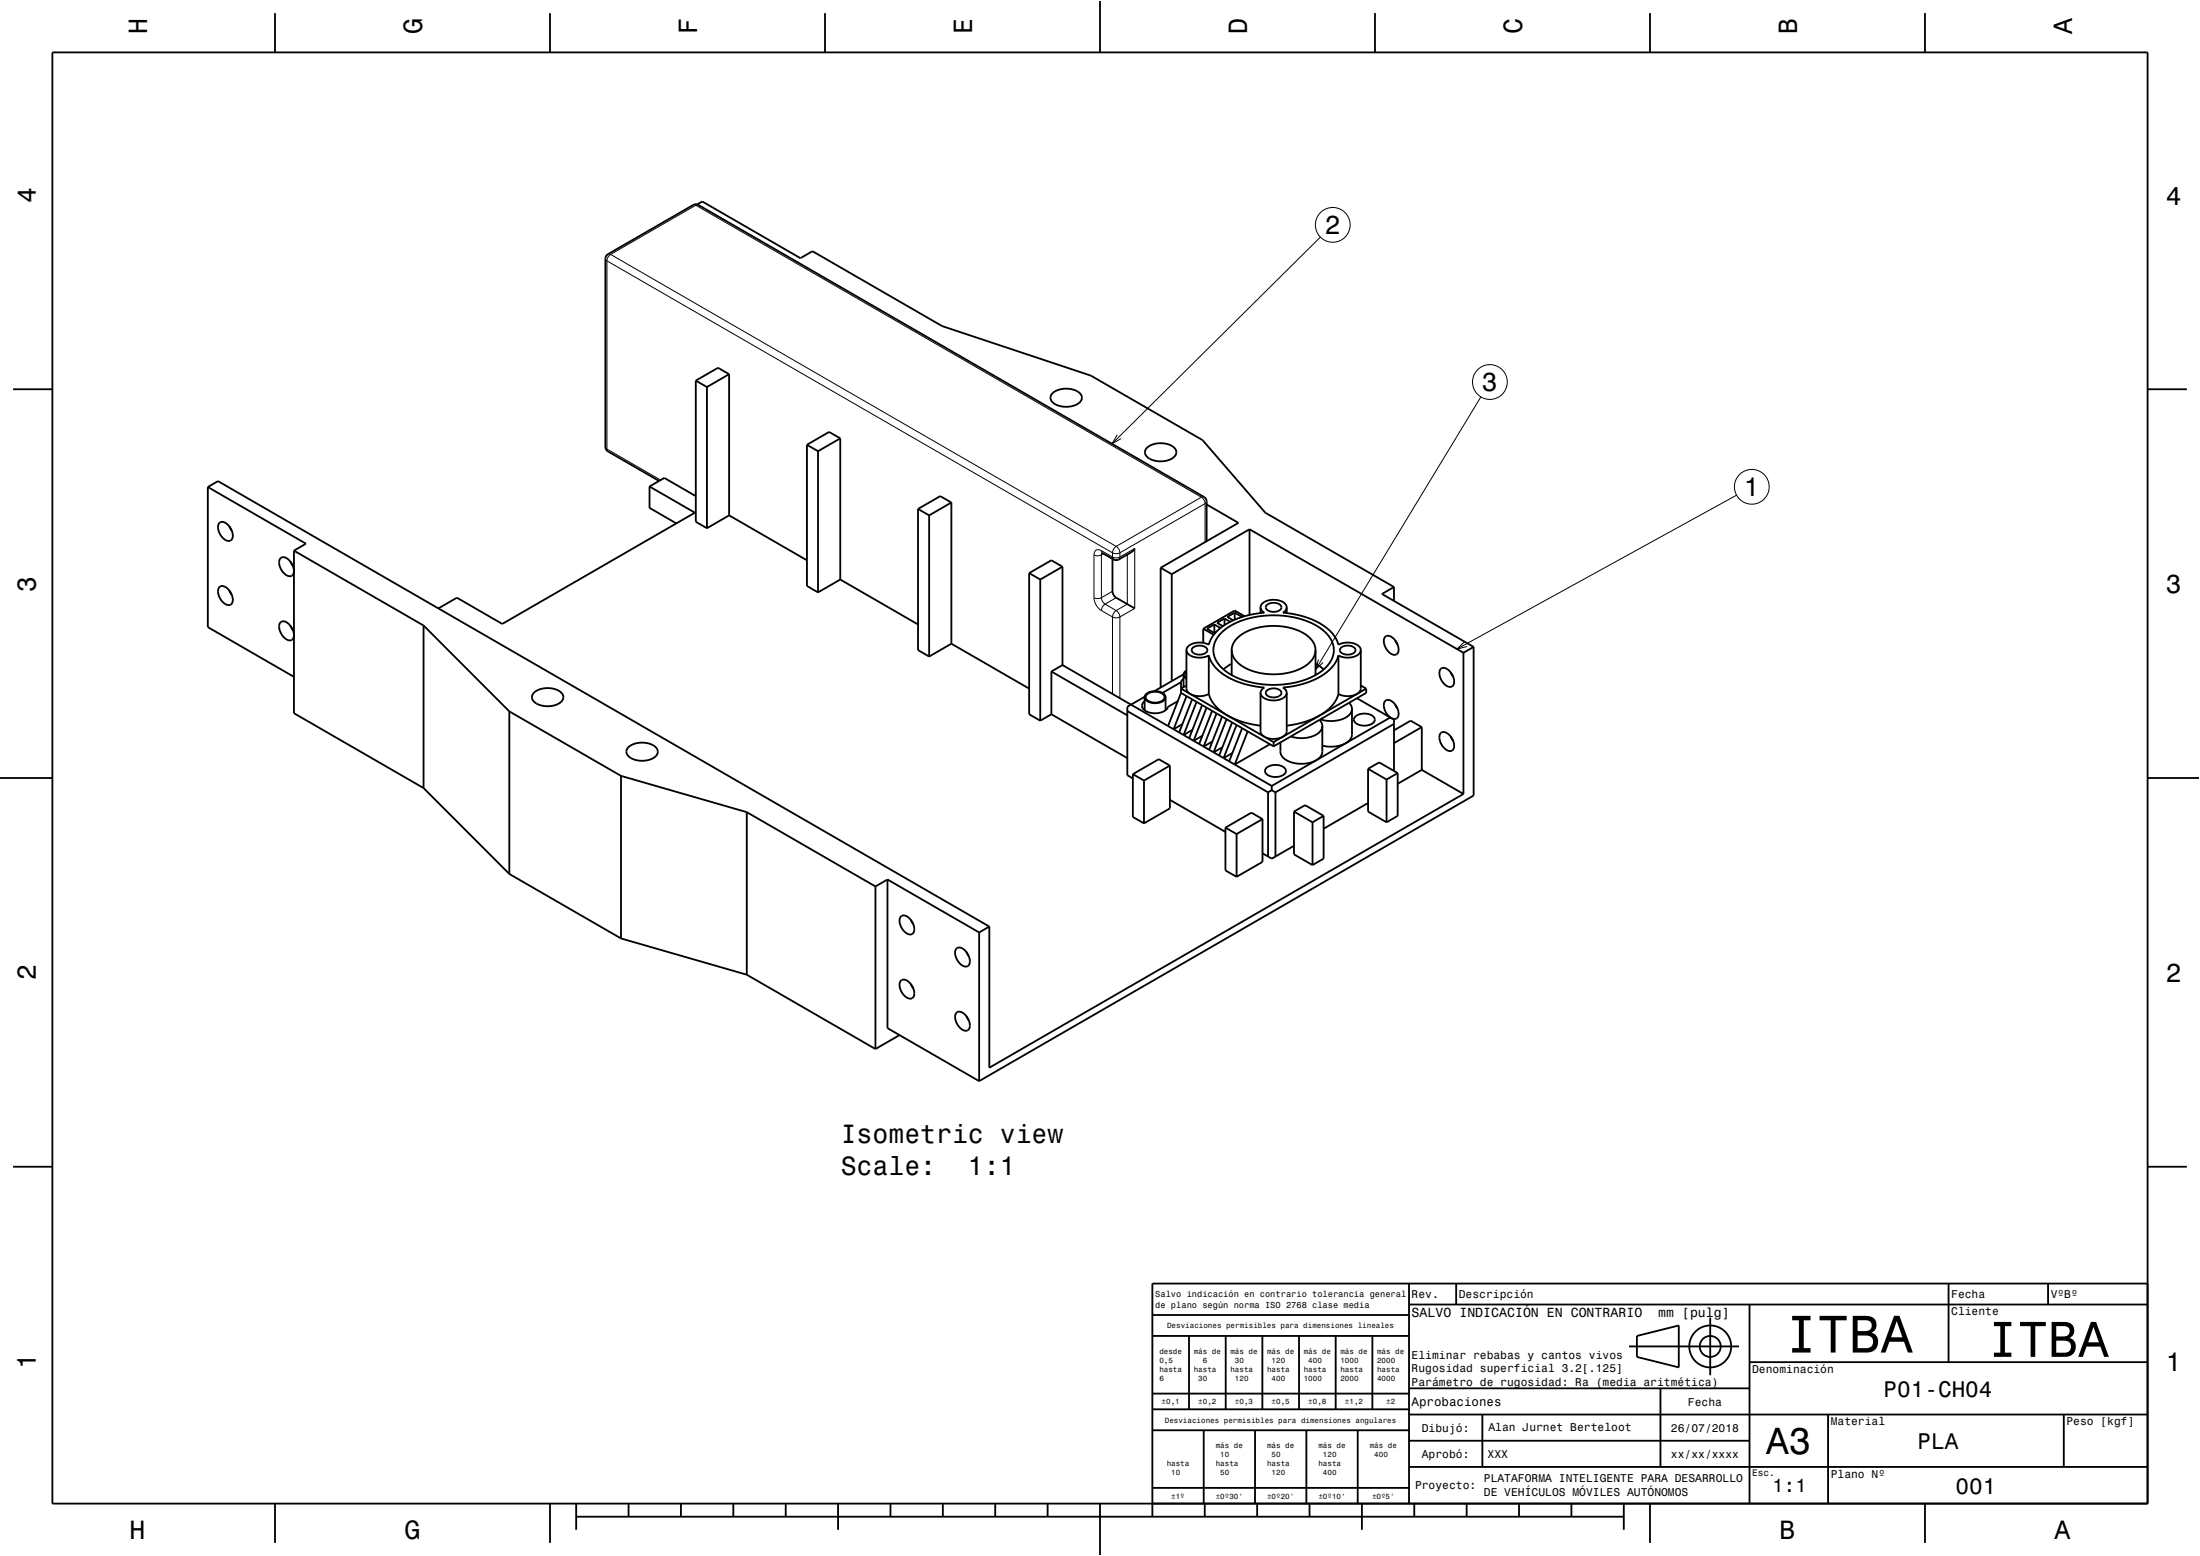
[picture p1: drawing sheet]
<svg xmlns="http://www.w3.org/2000/svg" width="420mm" height="297mm" viewBox="0 0 420 297" stroke-linecap="round" stroke-linejoin="round" font-family="sans-serif">
<g fill="none" stroke="#000" stroke-width=".19">
<path d="M132.3 39.1l.5 .1M132.8 39.2l-16.2 9.4M132.8 39.2l96.6 55.7M133.3 39.1l-.5 .1M115.6 49.4l.3 .4M115.9 49.8l96.5 55.7M115.9 49.8v35.9M116.1 48.5l.5 .1M116.6 48.6l-.5 .5-.2 .7M116.6 48.6l96.5 55.7M252.1 45.3l-39.8 39.4M282.7 75.8l-31.6 52"/>
<path d="M115.6 85.3l.3 .4M115.9 85.7l.2 .5M115.9 85.7l10.2 5.9M213.3 83l-1 1.7 1.7-1M229.4 94.9l.5 .6 .2 .6M229.4 94.9l-16.3 9.4M229.9 94.9h-.5M230.1 96.1v7.4M230.1 96.1l-16.3 9.4M230.4 95.7l-.3 .4M331.5 94.5l-53.4 29.4M208.9 105.9l.6 .2 .8-.2"/>
<path d="M208.9 114.1l.6 .2 .8-.2M208.9 114.1a3.1 3.1 0 0 0 1.4 2.4M208.9 105.9v8.2M210.3 114.1l.2 .7 .5 .5M210.3 105.1l.2 .5M210.3 105.1a.86 .86 0 0 0-1-.1 .86 .86 0 0 0-.4 .9M210.3 105.9v8.2M210.3 116.5l2.1 1.3M210.3 105.1l2.1 1.2M210.4 105.5l-.1 .4M210.7 105.7l-.4 .2M211 115.3l-.5 .5-.2 .7"/>
<path d="M211 115.3l2.1 1.2M212.4 106.3l.2 .5M212.4 106.3l.7 .2 .7-.2M212.4 105.5l.7 .2 .7-.2M212.4 117.8l.7 .1 .7-.1M212.4 112.9l-2.1 1.2M212.4 105.5v.8M212.4 117.8v14.7M213.1 116.5l-.5 .5-.2 .8M213.1 104.3l.5 .6 .2 .6M213.1 104.3l-.5 .5-.2 .7M213.1 116.5l.5 .6 .2 .7"/>
<path d="M213.1 114.1l-2.1 1.2M213.8 106.3l-.2 .5M213.8 106.3l2.8-1.6v11.4l-2.8 1.7M213.8 105.5v.8M213.8 117.8v15.5M215.2 105.9v9.4l-2.1 1.2M251.7 125.9l-.6 1.9 1.5-1.4M279.6 122.5l-1.5 1.4 2-.5"/>
<circle cx="254.4" cy="42.9" r="3.3"/>
<circle cx="284.4" cy="72.9" r="3.3"/>
<circle cx="334.4" cy="92.9" r="3.3"/>
</g>
<g fill="none" stroke="#000" stroke-width=".35">
<path d="M10 10h400v277h-400zM52.5 2.5v7.5M105 2.5v7.5M157.5 2.5v7.5M210 0v10M262.5 2.5v7.5M315 2.5v7.5M367.5 2.5v7.5M133.1 39l1-.5 18.7 10.8 2.3-1.3 24.8 14.2 28.3 9.5 21.4 12.3 12 13.9 24.5 14.1M2.5 74.3h7.5M132.8 72.7v26.9l2.2 1.2M132.8 72.7l2.2 1.2"/>
<path d="M135 73.9v26.9M139.2 71.4l-2.1-1.2-4.3 2.5M139.2 71.4l-4.2 2.5M139.2 71.4v27M200.9 75a4.1 4.1 0 0 1 5.5 .3 1.44 1.44 0 0 1-1.2 2.1 4.1 4.1 0 0 1-4.5-.9l-.1-.8zM410 74.3h7.5M39.7 93l1.9-1.2 147.3 85.1M39.7 93v26.7l16.4 9.5M39.7 93l18.7 10.8-2.3 1.3M41.9 99.8a1.3 1.3 0 0 1 1.8 .6l.1 .2a1.94 1.94 0 0 1 .2 2.6 2 2 0 0 1-2.2-1.7 1.64 1.64 0 0 1 .1-1.7zM124 92.9l8.7 5-36.8 21.2-8.7-5-3.5 2M124 92.9l2.8-1.7 6 3.5"/>
<path d="M124 92.9v4l5.1 3M125.8 91.8l-9.7-5.6-.5-.6v-36.3l.1-.4 .4-.4 16.2-9.4 .6-.1 .4 .1 96.6 55.8 .3 .3 .2 .5v7.6M139.2 98.4l14.9 8.5M139.2 98.4l-4.2 2.4M154.1 84.9v26.9l2.1 1.3M154.1 84.9l2.1 1.2M156.2 86.1v27M160.4 83.7l-2.1-1.3-4.2 2.5M160.4 83.7l-4.2 2.4M160.4 83.7v26.9M175.3 97.1v27l2.1 1.2M175.3 97.1l2.1 1.3"/>
<path d="M177.4 98.4v26.9M181.6 95.9l-2.1-1.2-4.2 2.4M181.6 95.9l-4.2 2.5M181.6 95.9v27M219 85.4a4.2 4.2 0 0 1 5.4 .4 1.39 1.39 0 0 1-1.1 1.9 3.9 3.9 0 0 1-4.6-.9 1.14 1.14 0 0 1 .3-1.4zM230.4 96.3l6 3.5-14.8 8.6M41.9 112a1.3 1.3 0 0 1 1.8 .6l.1 .2a1.94 1.94 0 0 1 .2 2.6 1.92 1.92 0 0 1-2.1-1.4l-.1-.3a1.65 1.65 0 0 1 .1-1.7zM43.8 112.7l.4 .8M43.8 100.5l.4 .8M53.6 118.8a1.4 1.4 0 0 1 1.9 .7 1.98 1.98 0 0 1 .2 2.6 1.99 1.99 0 0 1-2.2-1.6 1.65 1.65 0 0 1 .1-1.7zM55.4 119.4l.5 .9M55.4 107.2l.5 .8"/>
<path d="M56.1 109a2.7 2.7 0 0 0-2.1-2.7 1.37 1.37 0 0 0-.4 2.2 1.92 1.92 0 0 0 2.1 1.4l.3-.3 .1-.6M56.1 105.1l24.8 14.3M56.1 105.1v31l24.8 14.3M80.9 119.4l16.3 16.4M80.9 119.4v31M160.4 110.6l14.9 8.6M160.4 110.6l-4.2 2.5M196.5 109.4v26.9l2.1 1.3M196.5 109.4l2.1 1.2M198.6 110.6v27M202.8 108.2l-2.1-1.3-4.2 2.5M202.8 108.2v18.7"/>
<path d="M202.8 108.2l-4.2 2.4M212.4 106.7l.1 6.6 .5 .8 3.6 2M216.6 104.7l-.7 .7-2.6 1.5-.7-.1-2.3-1.3M221.6 108.4l2.1 1.2M221.6 108.4v22.8M223.7 109.6v20.4M231.8 119.2l-1.4 .8 1.4 .8M231.8 119.2l1.2 .7M231.8 119.2v1.6M233.8 118.1l-1.4 .8 1.1 .6M233.8 118.1l1.1 .6M233.8 118.1v1.2"/>
<path d="M235.7 116.9l-1.4 .9 1.1 .6M235.7 116.9l1.4 .9M235.7 116.9v1.4M237.6 117.6l-1.9-1.1-6 3.5M238.5 101l40.9 23.6M238.5 101l-14.8 8.6M238.5 101v16.4M240.6 115.9a1.25 1.25 0 0 0 .8 1l-2.7 .4-2.4 .8-2.3 1.1-1.6 1.2a5.6 5.6 0 0 0-1.6 2.7 3.4 3.4 0 0 0-4.2 .6l-.1 .4M240.6 115.9a2.26 2.26 0 0 1 2.7-1.4l1 .1a1.65 1.65 0 0 1 1.3 1.3M240.6 115.9v1.1M241.8 115.5a1.97 1.97 0 0 1 2.8 .3 1.34 1.34 0 0 1-1.8 1 .88 .88 0 0 1-.9-.3 .88 .88 0 0 1-.1-1zM245.6 115.9a1.24 1.24 0 0 1-.7 1l3 .5 2.4 .8 2.2 1.1 1.6 1.3a5.5 5.5 0 0 1 1.4 2.5 3.5 3.5 0 0 1 4.2 .6l.1 .4"/>
<path d="M245.6 115.9v1.1M266.1 112l-2.3 1.4 17.5 10.1M266.1 112v2.7M97.2 135.8l21.4 12.3M97.2 135.8v31M102 132.2a4.2 4.2 0 0 1 5.4 .3 1.4 1.4 0 0 1-1.1 2 4.1 4.1 0 0 1-4.6-.9 1.13 1.13 0 0 1 .3-1.4zM181.6 122.9l14.9 8.5M181.6 122.9l-4.2 2.4M200.7 128.2l14.5 8.3M200.7 128.2v8.1M200.7 136.3l14.5 8.4M200.7 136.3l-2.1 1.3"/>
<path d="M202.8 126.9l22.3 12.9M202.8 126.9l-2.1 1.3M215.2 135.7l26.9 15.5M218.5 133.1a2.01 2.01 0 0 0 2.6 1.1 1.46 1.46 0 0 0 1.4-1.1M218.5 133.1a1.81 1.81 0 0 1 2.2-1.2 1.69 1.69 0 0 1 1.8 1.2M218.5 133.1v2.5M218.5 133l-3.3 1.9v13.1l1.1 .6M218.9 132.6a2.34 2.34 0 0 1 3.4 .3 1.34 1.34 0 0 1-1.6 1.2 1.59 1.59 0 0 1-2-1.1zM222.5 133.1v2.5M224.8 133.8l-1.8 1.1a2.99 2.99 0 0 1-3.8 1 1.18 1.18 0 0 1-.9-1.8l.2-.3M225.1 139.8l.9 .5M225.5 132.3l1 .6"/>
<path d="M225.5 130.2v2.1M225.5 132.3l-2.5 6.3M225.5 130.2l-3.6 2.1M225.9 129.6l-.4 .6M225.9 128.8l.2 .4 .4 .4M225.9 128.8v2.4M225.9 128.7l-5.5 3.2M226.5 124.1a2.21 2.21 0 0 0 2.5 1.4l1-.1 .8-.3M226.5 124.1v7.3a2.23 2.23 0 0 0 2.6 1.5l.9-.1 .8-.3M226.5 128.2a.72 .72 0 0 0 0 1.2M226.5 128l-.4 .3-.2 .5M226.5 130.8l-1 .6 17.6 10.2"/>
<path d="M226.5 132.9l1.9 1.1M226.5 132.9l-2.4 6.3 1.6-1M227.6 133.5l-2.5 6.3M227.6 139.3l-1.6 1M227.7 123.7a1.97 1.97 0 0 1 2.8 .2 1 1 0 0 1-1.2 1 1.32 1.32 0 0 1-1.8-.9zM228.4 134l1.1 .6M228.4 134l-2.4 6.3M229.5 134.6l2.8 1.6M229.5 134.6l-2.5 6.3M229.7 120l2 1.2M229.7 120v2.7M230.3 135.1l-2.4 6.3 1.7-1"/>
<path d="M230.8 125.1a8.3 8.3 0 0 0 5.6 5.1l2.5 .7 2.5 .3a1.25 1.25 0 0 0-.8 1.1M230.8 132.5a8.3 8.3 0 0 0 5.6 5l2 .6 2.2 .4M230.8 125.1v7.4M231.4 135.7l-2.5 6.3M232.2 120.6l-.4 .2M232.3 136.2l1 .6M232.3 136.2l-2.5 6.3 1.7-1M233.2 120.8l1.8-1.4 2-.9 2.5-.7 2.7-.3 3 .1 2.4 .4 2.4 .7 2.1 1.2a4.7 4.7 0 0 1 2.2 5.8 9.7 9.7 0 0 1-7.1 4.6l-3.4 .4-3.7-.2-3.2-.8-1.5-.7-1.2-.8a4.7 4.7 0 0 1-2.2-5.7l.4-.8zM233.3 136.8l.9 .5M233.3 136.8l-2.5 6.3M234.2 137.3l1 .6M234.2 137.3l-2.5 6.3"/>
<path d="M235.1 126.7l-1.5 1.1M235.1 124.1a4.6 4.6 0 0 0 3.5 3.8 12 12 0 0 0 11.2-1.3 3.4 3.4 0 0 0 1.3-2.5M235.1 124.1a4.6 4.6 0 0 1 3.4-3.8 12.1 12.1 0 0 1 11.3 1.2 3.5 3.5 0 0 1 1.3 2.6M235.1 124.1v4.8M235.2 137.9l7.9 4.6M235.2 137.9l-2.4 6.3M236.1 138.4l-2.5 6.3 1.7-1M237.1 139l-2.4 6.3M238.2 139.6l-2.5 6.3 6.7-3.8M240.6 132.3v7.3a2.22 2.22 0 0 0 2.6 1.4 2.17 2.17 0 0 0 2.4-1.4v-7.3M240.6 132.3a2.25 2.25 0 0 0 2.6 1.4 2.19 2.19 0 0 0 2.4-1.4M241.8 131.9a1.97 1.97 0 0 1 2.8 .2 1.25 1.25 0 0 1-1.6 1 1.05 1.05 0 0 1-1.3-1.1z"/>
<path d="M251.1 126.7l1.6 1.1M251.1 124.1v4.8M251.9 137.4l.4 .6 .1 .6M251.9 137.4l-5.5 3.2M252.1 137.3l-.2 .1M252.4 138.6a2.8 2.8 0 0 1-2.6 2.2l-1.7 .1-1.7-.3M252.4 138.6v5.1l-.4 .8-.7 .6M255.5 125.1v.1a8.3 8.3 0 0 1-5.7 5l-2.5 .7-2.4 .3a1.25 1.25 0 0 1 .7 1.1M255.5 132.5a8.5 8.5 0 0 1-5.9 5.1l-2 .6-2 .3M255.5 125.1v7.4M256 123.7a1.97 1.97 0 0 1 2.8 .2 1.34 1.34 0 0 1-1.9 1 .9 .9 0 0 1-1-1.1zM257.6 134.1l.4 .6 .1 .6"/>
<path d="M257.6 134.1l-5.5 3.2M258.1 135.3v4.9a2.86 2.86 0 0 1-2.7 2.2l-1.5 .1-1.5-.2M258.1 135.3a2.81 2.81 0 0 1-2.7 2.2l-1.7 .1-1.6-.3M258.7 136.8a2.72 2.72 0 0 1 3.7 .3 1.1 1.1 0 0 1-1.1 1.3 2.39 2.39 0 0 1-2.8-.9v-.3zM259.1 133.3l6.3 3.7M259.8 124.1a2.17 2.17 0 0 1-2.5 1.4l-1-.1-.8-.3M259.8 124.1v7.3a2.17 2.17 0 0 1-2.5 1.5l-1-.1-.8-.3M259.8 130.8l1 .6M260.8 131.4l-17.7 10.2M260.8 131.4v.9l-3.2 1.8M264.5 133.8a1.29 1.29 0 0 1 1.8 .6 2.23 2.23 0 0 1 .4 2.7 1.4 1.4 0 0 1-1.9-.8 2.11 2.11 0 0 1-.3-2.5zM264.5 121.5a1.29 1.29 0 0 1 1.8 .6 2.23 2.23 0 0 1 .4 2.7 1.49 1.49 0 0 1-2-.9l-.3-.7a1.65 1.65 0 0 1 .1-1.7z"/>
<path d="M265.4 137l.7 .4v9.8M265.4 137l-14.1 8.1M266.1 138.2l-22.6 13M266.3 134.5l.5 .8M266.3 122.2l.5 .8M271.4 138.8v8.2M271.4 138.8l-5.3 3M271.4 138.8l-2.1-1.2-3.2 1.8M275.1 139.9a1.3 1.3 0 0 1 1.8 .6l.1 .2a1.94 1.94 0 0 1 .2 2.6 1.92 1.92 0 0 1-2.1-1.5l-.1-.2a1.64 1.64 0 0 1 .1-1.7zM275.1 127.6a1.29 1.29 0 0 1 1.8 .6l.1 .2a1.94 1.94 0 0 1 .2 2.6 1.99 1.99 0 0 1-2.2-1.6 1.65 1.65 0 0 1 .1-1.8zM276.9 128.3l.5 .8M279.4 124.6v26.9"/>
<path d="M281.3 123.5v28.3l-94.4 54.6M281.3 123.5l-1.9 1.1M0 148.5h10M80.9 150.4l16.3 16.4M118.6 148.1l24 6.9M118.6 148.1v31M120 142.6a4.2 4.2 0 0 1 5.4 .3 1.4 1.4 0 0 1-1 2 4.1 4.1 0 0 1-4.7-.9 1.13 1.13 0 0 1 .3-1.4zM142.6 155l24.5 14.2M142.6 155v31M216.3 147.8l2.1 1.2M216.3 147.8v8.1l2.1 1.3M218.4 149v8.2"/>
<path d="M223.3 146.1v8.2l-4.9 2.9M223.3 146.1l-4.9 2.9M223.3 146.1l-2.1-1.2-4.9 2.9M223.3 152.7l10.7 6.1M226 140.3l5.7 3.3M231.7 143.6l1.1 .6M232.8 144.2l10 5.8M233.4 142.6l-1.7 1M234 158l2.1 1.2M234 158v8.1l2.1 1.3M236.1 159.2v8.2M241 156.3v8.2l-4.9 2.9"/>
<path d="M241 156.3l-4.9 2.9M241 156.3l-2.1-1.2-4.9 2.9M241.8 146.6a2.71 2.71 0 0 1 3.6 .3 1.1 1.1 0 0 1-1.1 1.3l-.2 .1a2.1 2.1 0 0 1-2.6-1.1zM242.1 151.2v12.3M242.8 150.8l.7 .4M242.8 150v.8M242.8 150.8l-.7 .4M243.1 141.6v.9M243.5 151.2v12.3M244.5 141.7v1.8a2.86 2.86 0 0 0 2.7 2.2 6.2 6.2 0 0 0 4.1-.6M246.4 140.6l-3.3 1.9M247 154.9l2.2-1.2 3.5 2"/>
<path d="M247 154.9v8.2l3.6 2M247 154.9l3.6 2.1M250.6 157v8.1M251.3 145.1l-8.5 4.9M252.7 155.7l-2.1 1.3M252.7 155.7v8.2l-2.1 1.2M261.2 146.7l2.1-1.2 3.5 2.1M261.2 146.7l3.5 2.1M261.2 146.7v8.2l3.5 2.1M261.2 153.3l-8.5 4.9M264.7 148.8v8.2M266.8 147.6v8.1l-2.1 1.3"/>
<path d="M266.8 147.6l-2.1 1.2M271.4 147l-4.6 2.6M271.4 147l8 4.5M276.9 140.6l.5 .8M279.4 151.5l-90.5 52.3v-26.9M410 148.5h10M97.2 166.8l21.4 12.3M118.6 179.1l24 6.9M167.1 169.2v31M169.4 167.9l-2.3 1.3M169.4 167.9l17.5 10.1M169.4 167.9v28.3l17.5 10.2"/>
<path d="M172 174.9a1.4 1.4 0 0 1 1.9 .7 1.99 1.99 0 0 1 .2 2.7 1.81 1.81 0 0 1-2-1.3 1.9 1.9 0 0 1-.1-2.1zM173.9 175.6l.4 .8M186.9 178v28.4M188.9 176.9l-2 1.1M241 162.9l1.1 .6M242.1 163.5l.7 .4 .7-.4M247 161.4l-3.5 2.1M142.6 186l24.5 14.2M171.7 197.6l-4.6 2.6M172 187.2a1.4 1.4 0 0 1 1.9 .7 1.99 1.99 0 0 1 .2 2.6 1.8 1.8 0 0 1-2-1.3 1.9 1.9 0 0 1-.1-2zM173.9 187.8l.4 .8M182.6 193.3a1.4 1.4 0 0 1 1.9 .7 1.99 1.99 0 0 1 .2 2.7 1.79 1.79 0 0 1-2-1.3 1.9 1.9 0 0 1-.1-2.1z"/>
<path d="M182.6 181a1.4 1.4 0 0 1 1.9 .7 1.99 1.99 0 0 1 .2 2.7 1.8 1.8 0 0 1-2-1.3 1.9 1.9 0 0 1-.1-2.1zM184.5 194l.5 .8M184.5 181.7l.5 .8M2.5 222.7h7.5M410 222.7h7.5M220 255h49M220 251h49M227 255v14M234 255v14M241 255v14M248 255v14M255 255v14"/>
<path d="M262 255v14M269 245v42M269 249h141M278 245v4M311 257h21M312.5 255l8-2v8l-8-2zM326.5 251.5v11M334 249v38M372 245v15M391 245v4M410 245h-190v44.5M220 273h49"/>
<path d="M220 269h49M220 266h49M229.8 273v14M239.6 273v14M249.4 273v14M259.2 273v14M269 280h141M269 275h65M269 270h141M269 265h65M283 270v10M317 265v15"/>
<path d="M334 260h76M349 270v17M394 270v10M52.5 287v7.5M105 287v7.5M110 289.5h200M110 287v5M120 287v2.5M130 287v2.5M140 287v2.5M150 287v2.5M160 287v5"/>
<path d="M170 287v2.5M180 287v2.5M190 287v2.5M200 287v2.5M210 287v10M220 284h49M230 287v2.5M240 287v2.5M250 287v2.5M260 287v5M270 287v2.5M280 287v2.5"/>
<path d="M290 287v2.5M300 287v2.5M310 287v5M315 287v7.5M367.5 287v7.5"/>
<circle cx="326.5" cy="257" r="2"/>
<circle cx="326.5" cy="257" r="4"/>
</g>
<path d="M0 0h420v297h-420" fill="none" stroke="#fff" stroke-width=".19"/>
<text font-size="10.1" x="340.9" y="258.2">ITBA</text>
<text font-size="9.6" x="379.4" y="259">ITBA</text>
<text font-size="7.2" x="337.2" y="277.6">A3</text>
<g font-size="5">
<text x="28.1" y="6.5" transform="rotate(-90 28.1 6.5)">H</text>
<text x="80.6" y="6.5" transform="rotate(-90 80.6 6.5)">G</text>
<text x="133.1" y="6.5" transform="rotate(-90 133.1 6.5)">F</text>
<text x="185.6" y="6.5" transform="rotate(-90 185.6 6.5)">E</text>
<text x="238.1" y="6.5" transform="rotate(-90 238.1 6.5)">D</text>
<text x="290.6" y="6.5" transform="rotate(-90 290.6 6.5)">C</text>
<text x="343.1" y="6.5" transform="rotate(-90 343.1 6.5)">B</text>
<text x="395.6" y="6.5" transform="rotate(-90 395.6 6.5)">A</text>
<text x="6.8" y="38.7" transform="rotate(-90 6.8 38.7)">4</text>
<text x="413.5" y="39">4</text>
<text x="252.9" y="44.7">2</text>
<text x="282.9" y="74.7">3</text>
<text x="332.9" y="94.7">1</text>
<text x="6.8" y="112.9" transform="rotate(-90 6.8 112.9)">3</text>
<text x="413.5" y="113.2">3</text>
<text x="6.8" y="187.1" transform="rotate(-90 6.8 187.1)">2</text>
<text x="413.5" y="187.4">2</text>
<text x="160.5" y="218.2">Isometric view</text>
<text x="160.5" y="224.3">Scale:</text>
<text x="184.8" y="224.3">1:1</text>
<text x="6.8" y="261.3" transform="rotate(-90 6.8 261.3)">1</text>
<text x="413.5" y="261.6">1</text>
<text x="24.7" y="293.8">H</text>
<text x="77.2" y="293.8">G</text>
<text x="339.7" y="293.8">B</text>
<text x="392.2" y="293.8">A</text>
</g>
<g font-size="4.3">
<text x="359.6" y="266.6">P01-CH04</text>
<text x="366.1" y="276.6">PLA</text>
<text x="373.3" y="285.1">001</text>
</g>
<text font-size="3.6" x="338.4" y="284.8">1:1</text>
<g font-size="2.5">
<text x="269.5" y="251.4">SALVO INDICACIÓN EN CONTRARIO</text>
<text x="316.6" y="251.4">mm [pulg]</text>
</g>
<text font-size="2.4" x="269.5" y="268.4">Aprobaciones</text>
<g font-size="2.2">
<text x="269.5" y="247.8">Rev.</text>
<text x="278.5" y="247.8">Descripción</text>
<text x="372.5" y="247.8">Fecha</text>
<text x="372.5" y="251.1">Cliente</text>
<text x="391.5" y="247.8">VºBº</text>
<text x="269.5" y="259.3">Eliminar rebabas y cantos vivos</text>
<text x="269.5" y="261.9">Rugosidad superficial 3.2[.125]</text>
<text x="334.5" y="262.1">Denominación</text>
<text x="269.5" y="264.5">Parámetro de rugosidad: Ra (media aritmética)</text>
<text x="322.2" y="268.3">Fecha</text>
<text x="271.4" y="273.3">Dibujó:</text>
<text x="284.2" y="273.2">Alan Jurnet Berteloot</text>
<text x="319" y="273.3">26/07/2018</text>
<text x="349.5" y="272.1">Material</text>
<text x="394.5" y="272.1">Peso [kgf]</text>
<text x="271.4" y="278.3">Aprobó:</text>
<text x="284" y="278.3">XXX</text>
<text x="319" y="278.3">xx/xx/xxxx</text>
<text x="270.1" y="284.3">Proyecto:</text>
<text x="283.3" y="282.9">PLATAFORMA INTELIGENTE PARA DESARROLLO</text>
<text x="283.3" y="285.5">DE VEHÍCULOS MÓVILES AUTÓNOMOS</text>
<text x="349.5" y="282.1">Plano Nº</text>
</g>
<text font-size="1.8" x="334.5" y="281.7">Esc.</text>
<g font-size="1.7">
<text x="220.6" y="247.6">Salvo indicación en contrario tolerancia general</text>
<text x="220.6" y="249.6">de plano según norma ISO 2768 clase media</text>
</g>
<g font-size="1.4">
<text x="222.8" y="253.5">Desviaciones permisibles para dimensiones lineales</text>
<text x="221.3" y="258.4">desde</text>
<text x="221.3" y="260.2">0,5</text>
<text x="221.3" y="261.9">hasta</text>
<text x="221.3" y="263.6">6</text>
<text x="227.9" y="258.4">más de</text>
<text x="227.9" y="261.9">hasta</text>
<text x="228.8" y="263.6">30</text>
<text x="229.6" y="260.2">6</text>
<text x="234.9" y="258.4">más de</text>
<text x="234.9" y="261.9">hasta</text>
<text x="235.8" y="260.2">30</text>
<text x="235.8" y="263.6">120</text>
<text x="241.9" y="258.4">más de</text>
<text x="241.9" y="261.9">hasta</text>
<text x="242.8" y="260.2">120</text>
<text x="242.8" y="263.6">400</text>
<text x="248.9" y="258.4">más de</text>
<text x="248.9" y="261.9">hasta</text>
<text x="248.9" y="263.6">1000</text>
<text x="249.8" y="260.2">400</text>
<text x="255.9" y="258.4">más de</text>
<text x="255.9" y="260.2">1000</text>
<text x="255.9" y="261.9">hasta</text>
<text x="255.9" y="263.6">2000</text>
<text x="262.9" y="258.4">más de</text>
<text x="262.9" y="260.2">2000</text>
<text x="262.9" y="261.9">hasta</text>
<text x="262.9" y="263.6">4000</text>
<text x="221.8" y="268">±0,1</text>
<text x="228.8" y="268">±0,2</text>
<text x="235.8" y="268">±0,3</text>
<text x="242.8" y="268">±0,5</text>
<text x="249.8" y="268">±0,8</text>
<text x="256.8" y="268">±1,2</text>
<text x="264.6" y="268">±2</text>
<text x="222.4" y="271.5">Desviaciones permisibles para dimensiones angulares</text>
<text x="222.7" y="279.9">hasta</text>
<text x="223.6" y="281.6">10</text>
<text x="232.1" y="276.4">más de</text>
<text x="232.1" y="279.9">hasta</text>
<text x="233" y="278.2">10</text>
<text x="233" y="281.6">50</text>
<text x="241.9" y="276.4">más de</text>
<text x="241.9" y="279.9">hasta</text>
<text x="242.8" y="278.2">50</text>
<text x="242.8" y="281.6">120</text>
<text x="251.7" y="276.4">más de</text>
<text x="251.7" y="279.9">hasta</text>
<text x="252.6" y="278.2">120</text>
<text x="252.6" y="281.6">400</text>
<text x="261.5" y="276.4">más de</text>
<text x="262.4" y="278.2">400</text>
<text x="223.6" y="286">±1º</text>
<text x="232.1" y="286">±0º30'</text>
<text x="241.9" y="286">±0º20'</text>
<text x="251.7" y="286">±0º10'</text>
<text x="261.9" y="286">±0º5'</text>
</g>
</svg>
